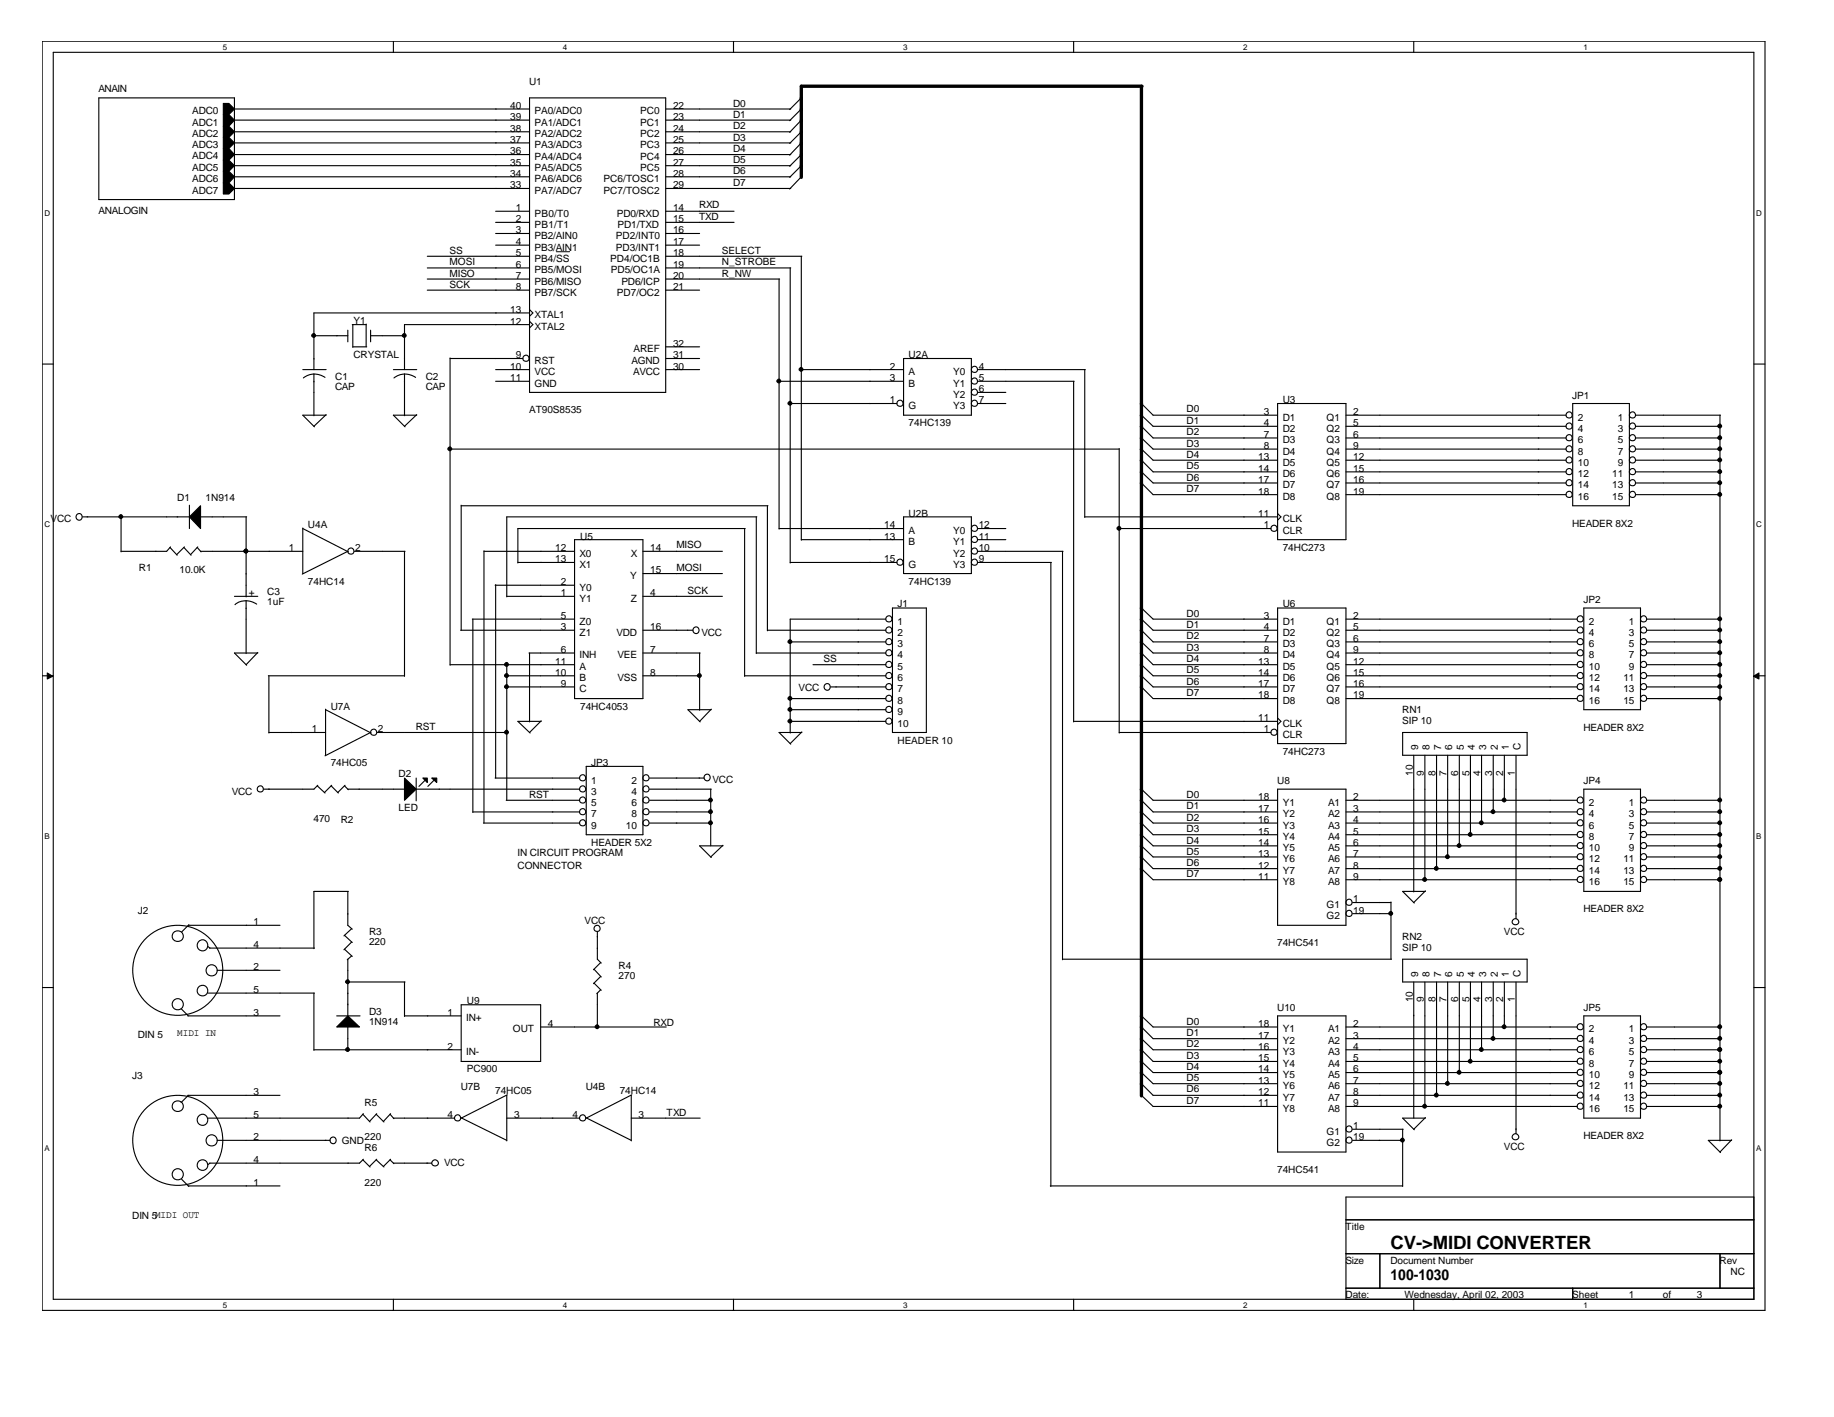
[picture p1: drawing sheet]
<svg xmlns="http://www.w3.org/2000/svg" width="279mm" height="216mm" viewBox="0 0 279 216" stroke-linecap="round" stroke-linejoin="round" font-family="sans-serif">
<g fill="none" stroke="#000" stroke-width=".17">
<path d="M6.4 6.3h262.5v193.4h-262.5zM8.1 8h259.1v190h-259.1zM15.1 14.9h20.6v15.5h-20.6zM35.7 16.6h45M35.7 18.3h45M59.9 6.3v1.7M80.7 14.9h20.7v44.9h-20.7zM101.4 16.6h19.1M101.4 18.3h19.1M111.7 6.3v1.7M122.1 14.9l-1.8 1.8M122.1 16.6l-1.8 1.8"/>
<path d="M122.1 18.3l-1.8 1.9M163.6 6.3v1.7M215.4 6.3v1.7M35.7 20.1h45M35.7 21.8h45M35.7 23.6h45M35.7 25.2h45M35.7 26.9h45M35.7 28.7h45M65.1 39h15.6M75.5 32.2h5.2M75.5 33.9h5.2"/>
<path d="M75.5 35.6h5.2M75.5 37.4h5.2M101.4 20.1h19.1M101.4 21.8h19.1M101.4 23.6h19.1M101.4 25.2h19.1M101.4 26.9h19.1M101.4 28.7h19.1M101.4 32.2h10.4M101.4 33.9h10.4M101.4 35.6h5.2M101.4 37.4h5.2"/>
<path d="M101.4 39h20.8M122.1 20.1l-1.8 1.8M122.1 21.8l-1.8 1.8M122.1 23.6l-1.8 1.7M122.1 25.2l-1.8 1.8M122.1 26.9l-1.8 1.9M122.1 39v43.3M6.4 55.5h1.7M46.1 56.3h3.6M47.8 57h.1a2.99 2.99 0 0 1 1.6 .5M47.8 57l-.7 .1-.9 .5M47.8 51.2h5.2"/>
<path d="M47.8 57v6.3M53 50.3v1.8M53.7 49.5h2.1M53.7 49.5v3.4M53.7 52.8h2.2M55.8 49.4v3.4M56.5 50.3v1.8M56.5 51.2h5.2M59.9 56.3h3.6M61.6 57h.1a2.99 2.99 0 0 1 1.6 .5M61.6 57l-.7 .1-.9 .5M61.6 57v6.3"/>
<path d="M65.1 40.8h15.6M65.1 42.5h15.6M65.1 44.2h15.6M68.6 54.6h11.1M68.6 54.5v46.9M75.5 56.3h5.2M75.5 58.1h5.2M80.7 49.5h-19.1v6.8M80.7 49l.5 .5-.5 .5M80.7 47.2l.5 .5-.5 .5M80.7 47.7h-32.9v8.6M101.4 56.3h5.2"/>
<path d="M101.4 54.6h5.2M101.4 52.8h5.2M101.4 40.8h19.1M101.4 42.5h17.4M101.4 44.2h5.2M118.7 58.1h19M118.7 42.5v38.1M120.4 40.8v45M122.1 56.3h15.6M137.7 54.6h10.3v8.7h-10.3zM149 56.3h16.3M149 58.1h14.6"/>
<path d="M149 59.8h4.2M163.6 58.1v51.9M165.3 56.3v22.5M267.2 55.5h1.7M12.6 78.8h16.3M18.4 78.8v5.3M28.9 77v3.5M30.5 78.8h7.1M37.5 78.8v12.1M49.7 63.3h-3.6l1.8 1.7M49.7 63.2l-1.9 1.8M63.5 63.3h-3.6l1.8 1.7"/>
<path d="M63.5 63.2l-1.9 1.8M68.5 68.4h102M70.3 77v19M70.3 77.1h46.7M115.2 78.8v20.8M115.3 78.8h-38.1v12.1M116.9 77.1v19M120.4 61.5h16.2M137.7 78.8h10.3v8.6h-10.3zM149 61.5h4.2M165.3 78.8h29.3M170.5 68.3v43.4"/>
<path d="M173.8 61.4l1.9 1.9h18.9M173.8 63.2l1.9 1.8h18.9M173.8 64.9l1.9 1.8h18.9M173.8 66.6l1.9 1.8h18.9M173.8 68.3l1.9 1.8h18.9M173.8 70l1.9 1.9h18.9M173.8 71.8l1.9 1.8h18.9M173.8 73.5l1.9 1.9h18.9M194.6 61.5h10.4v20.7h-10.4zM194.6 78.2l.5 .6-.5 .5M205 63.3h33.6M205 65h33.6"/>
<path d="M205 66.7h33.6M205 68.4h33.6M205 70.1h33.6M205 71.9h33.6M205 73.6h33.6M205 75.4h33.6M239.6 61.5h8.6v15.6h-8.6zM249.2 63.3h12.9M249.2 65h12.9M249.2 66.7h12.9M249.2 68.4h12.9M249.2 70.1h12.9"/>
<path d="M249.2 71.9h12.9M249.2 73.6h12.9M249.2 75.4h12.9M262 63.3v110.5M25.9 83.4l1.1 1.2M26 83.3l-.6 .7h-7M28 83.4l1.1 1.2M28.1 83.3l-1.2 1.2M30 83.4l.6 .7M30.1 83.3l-1.1 1.2M30.6 84h15.5M35.7 90.9h3.6"/>
<path d="M37.5 91.5a2.99 2.99 0 0 1 1.6 .5M37.5 91.5l-.4 .1a2.11 2.11 0 0 0-1.3 .5M37.5 91.5v8.1M39.3 99.5h-3.6l1.9 1.9M39.3 99.4l-1.8 1.9M46.1 80.5l7 3.6M46.1 80.4v7M53 84l-7 3.5M54 84h7.7M61.6 84v19.1M70.2 96h17.3M72 94.3h15.5"/>
<path d="M72 94.3v29.5M73.7 84h13.8M73.7 83.9v41.5M75.4 89.2h12.1M75.5 89.1v29.4M77.2 90.9h10.3M78.9 85.7h8.6M80.6 99.5h6.9M80.7 99.5v10.5M87.5 82.2h10.4v24.2h-10.4zM97.9 96h7.7M97.9 99.5h8.8"/>
<path d="M97.9 90.9h12.2M97.9 84h12.2M97.9 87.4h12.2M106.6 99.5v8.7M113.4 80.5v22.6M113.5 80.5h-34.6v5.3M115.2 99.5h19.7M116.9 96h18M118.7 80.5h19M120.4 85.7h16.2M120.4 97.8h14.5M122.1 82.2h15.6"/>
<path d="M134.9 94.3h-14.5v17.4M136 92.6h5.1v19h-5.1zM149 82.2h4.2M149 84h13M149 85.7h11.2M149 80.5h4.2M160.1 85.7v95.1M161.9 84v62.2M170.4 80.5h23.2M173.8 94.2l1.9 1.8h18.9M173.8 97.7l1.9 1.8h18.9M173.8 92.6l1.9 1.7h18.9"/>
<path d="M173.8 99.4l1.9 1.9h18.9M173.8 95.9l1.9 1.9h18.9M194.6 92.6h10.4v20.7h-10.4zM205 96h35.3M205 99.5h35.3M205 94.3h35.3M205 97.8h35.3M241.3 92.6h8.6v15.5h-8.6zM250.9 96h11.2M250.9 99.5h11.2M250.9 94.3h11.2M250.9 97.8h11.2"/>
<path d="M6.4 103h1.7M40.9 103h20.7M41 111.6h8.6M41 103v8.7M48.3 119.7l1.2 1.1M48.4 119.6l-.6 .6h-7.6M49.6 108.1l6.9 3.6M49.6 108v7.1M50.4 119.7l1.1 1.1M50.5 119.6l-1.1 1.1M52.5 119.7l.6 .6M52.6 119.6l-1.1 1.1"/>
<path d="M56.5 111.6l-7 3.6M57.5 111.6h19.8M63.4 118.5v3.5M64.8 118.9l-1 .9M66.1 118.9l-.9 .9M68.6 101.3h18.9M75.4 118.5h12.9M77.1 103h10.4M77.1 104.7h10.4M77.2 101.2v20.7M82.5 109.9h-3.6l1.9 1.8M82.5 109.8l-1.8 1.8"/>
<path d="M89.3 116.8h8.6v10.4h-8.6zM97.9 103h8.8M99 118.5h8.3M108.4 108.1h-3.6l1.9 1.9M108.4 108l-1.8 1.9M113.4 103h21.5M120.4 109.9h14.5M120.4 108.1h14.5M120.4 106.4h14.5M122.2 111.6h-3.5l1.8 1.8M122.2 111.5l-1.8 1.8M123.9 101.3h11"/>
<path d="M126.6 104.7h8.3M163.6 109.9h31M170.5 111.6h23.1M173.8 101.2l1.9 1.8h18.9M173.8 102.9l1.9 1.8h18.9M173.8 104.6l1.9 1.8h18.9M194.6 109.4l.5 .5-.5 .5M205 103h35.3M205 104.7h35.3M205 106.4h35.3M205 101.3h35.3M213.7 111.6h18.9v3.5h-18.9z"/>
<path d="M215.4 115.1v20.8M217.1 115.1v19M218.8 115.1v17.3M220.5 115.1v15.6M222.3 115.1v13.9M224 115.1v12.2M225.7 115.1v10.4M227.5 115.1v8.7M229.2 115.1v6.9M231 115.1v24.9M250.9 103h11.2M250.9 104.7h11.2"/>
<path d="M250.9 106.4h11.2M250.9 101.3h11.2M267.2 103h1.7M53 120.2h8.7M53 135.8v5.2l.7 .6M53.1 135.8h-5.3v8.7M63.4 120.2h24.9M72 123.7h16.3M73.6 125.4h14.7M77.1 121.9h11.2M99 120.2h9.4M99 121.9h9.4"/>
<path d="M99 123.7h9.4M99 125.4h9.3M108.3 120.2v8.7M110.1 128.9h-3.5l1.8 1.8M110.1 128.8l-1.8 1.8M173.8 127.1l1.9 1.8h18.9M173.8 125.3l1.9 1.9h18.9M173.8 120.2l1.9 1.7h18.9M173.8 121.8l1.9 1.9h18.9M173.8 123.6l1.9 1.8h18.9M173.8 128.8l1.9 1.8h18.9M173.8 130.5l1.9 1.8h18.9"/>
<path d="M173.8 132.3l1.9 1.7h18.9M194.6 120.2h10.4v20.8h-10.4zM205 128.9h35.3M205 127.2h35.3M205 121.9h35.3M205 123.7h35.3M205 125.4h35.3M205 130.6h35.3M205 132.3h35.3M205 134h35.3M206.1 137.5h5.8M206.1 139.2h5.9"/>
<path d="M211.9 137.4v8.7M217.2 135.8h-3.5l1.8 1.8M217.2 135.7l-1.8 1.8M241.3 120.2h8.6v15.6h-8.6zM250.9 128.9h11.2M250.9 127.2h11.2M250.9 121.9h11.2M250.9 123.7h11.2M250.9 125.4h11.2M250.9 130.6h11.2M250.9 132.3h11.2M250.9 134h11.2"/>
<path d="M6.4 150.5h1.7M27.6 153.7l1.1 1.1M28.6 154.8h14.1M28.7 141h14M28.8 140.9l-1.1 1.1M31.7 144.2l.3 .3M31.7 151.3h16.2M31.9 144.5h16M33.1 147.8h9.6M47.8 159.9h22.5M47.8 151.3v8.7M51.3 154.8h3.5"/>
<path d="M52.5 142.5l1.2 1.1M52.5 144.6l1.2 1.1M53 146.1v8.7M53 156.4v3.5M53 149.6h8.7M53.6 141.5l-1.2 1.1M53.6 143.5l-1.2 1.2M53.6 145.6l-.7 .6M61.6 154.8h8.7M61.6 149.6v5.3M70.3 153.1h12.1v8.6h-12.1zM82.4 156.5h19.1"/>
<path d="M90.5 147.7l1.1 1.2M90.5 149.8l1.1 1.1M91 142v4.1l.6 .6M91 151.3v5.3M91.5 146.7l-1.1 1.1M91.5 148.8l-1.1 1.1M91.5 150.8l-.6 .6M161.9 146.1h50.1M173.8 154.7l1.9 1.8h18.9M173.8 156.4l1.9 1.9h18.9M173.8 158.2l1.9 1.7h18.9M173.8 159.9l1.9 1.8h18.9"/>
<path d="M194.6 154.8h10.4v20.7h-10.4zM205 156.5h35.3M205 158.3h35.3M205 159.9h35.3M213.7 146.1h18.9v3.5h-18.9zM215.4 149.6v20.8M217.1 149.6v19.1M218.8 149.6v17.4M220.5 149.6v15.6M222.3 149.6v13.9M224 149.6v12.2M225.7 149.6v10.4"/>
<path d="M227.5 149.6v8.7M229.2 149.6v7M231 149.6v23.1M241.3 154.8h8.6v15.6h-8.6zM250.9 156.5h11.2M250.9 158.3h11.2M250.9 159.9h11.2M267.2 150.5h1.7M27.7 179.7l1.1 1.1M28.6 166.9h14.1M28.7 166.9l-1.1 1.1M32 177.2l-.3 .3"/>
<path d="M33.1 173.8h17.2M55.3 169.8l1.1 1.2M55.3 176.7l1.1 1.1M55.4 176.6l-.6 .6h-22.9M55.4 169.7l-.6 .7h-23.1M57.3 169.8l1.2 1.2M57.3 176.7l1.2 1.1M57.4 169.7l-1.1 1.2M57.4 176.6l-1.1 1.1M59.4 169.8l.6 .6M59.4 176.7l.6 .6M59.5 169.7l-1.1 1.2"/>
<path d="M59.5 176.6l-1.1 1.1M59.9 177.2h5.9M59.9 170.4h9.3M70.2 170.3l7 3.5M77.2 170.4h11.1M77.2 166.9v6.9M77.3 166.8l-7 3.6M89.2 170.3l7 3.5M96.2 170.4h10.5M96.2 166.9v6.9M96.3 166.8l-7 3.6M173.8 161.6l1.9 1.8h18.9"/>
<path d="M173.8 163.3l1.9 1.8h18.9M173.8 165l1.9 1.9h18.9M173.8 166.8l1.9 1.8h18.9M205 161.7h35.3M205 163.4h35.3M205 165.1h35.3M205 166.9h35.3M205 168.6h35.3M206.1 173.8h7.6M206.1 172.1h7.7M213.7 172.1v8.7M217.2 170.4h-3.5l1.8 1.7"/>
<path d="M217.2 170.3l-1.8 1.8M250.9 161.7h11.2M250.9 163.4h11.2M250.9 165.1h11.2M250.9 166.9h11.2M250.9 168.6h11.2M263.8 173.8h-3.5l1.8 1.8M263.8 173.7l-1.8 1.8M28.7 180.7h14M59.9 198v1.7M111.7 198v1.7M160 180.7h53.7"/>
<path d="M163.6 198v1.7M205 185.9h62.2M205 191h62.2M205 196.3h62.2M210.2 191v5.3M215.4 198v1.7M239.6 196.3v1.7M262 191v5.3M267.2 182.4h-62.2v15.6"/>
<circle cx="80.1" cy="54.6" r=".47"/>
<circle cx="148.4" cy="59.8" r=".47"/>
<circle cx="148.4" cy="56.3" r=".47"/>
<circle cx="148.4" cy="58.1" r=".47"/>
<circle cx="12" cy="78.8" r=".49"/>
<circle cx="137.1" cy="61.5" r=".47"/>
<circle cx="148.4" cy="61.5" r=".47"/>
<circle cx="239" cy="70.1" r=".47"/>
<circle cx="239" cy="71.9" r=".47"/>
<circle cx="239" cy="63.2" r=".47"/>
<circle cx="239" cy="73.6" r=".47"/>
<circle cx="239" cy="75.3" r=".47"/>
<circle cx="239" cy="64.9" r=".47"/>
<circle cx="239" cy="68.4" r=".47"/>
<circle cx="239" cy="66.7" r=".47"/>
<circle cx="248.7" cy="70.1" r=".47"/>
<circle cx="248.7" cy="71.9" r=".47"/>
<circle cx="248.7" cy="75.3" r=".47"/>
<circle cx="248.7" cy="73.6" r=".47"/>
<circle cx="248.7" cy="63.2" r=".47"/>
<circle cx="248.7" cy="68.4" r=".47"/>
<circle cx="248.7" cy="64.9" r=".47"/>
<circle cx="248.7" cy="66.7" r=".47"/>
<circle cx="53.5" cy="84" r=".47"/>
<circle cx="106" cy="96" r=".49"/>
<circle cx="135.4" cy="99.5" r=".47"/>
<circle cx="135.4" cy="96" r=".47"/>
<circle cx="135.4" cy="97.8" r=".47"/>
<circle cx="135.4" cy="94.3" r=".47"/>
<circle cx="137.1" cy="85.7" r=".47"/>
<circle cx="148.4" cy="82.2" r=".47"/>
<circle cx="148.4" cy="85.7" r=".47"/>
<circle cx="148.4" cy="84" r=".47"/>
<circle cx="148.4" cy="80.5" r=".47"/>
<circle cx="194.1" cy="80.5" r=".47"/>
<circle cx="240.7" cy="97.8" r=".47"/>
<circle cx="240.7" cy="96" r=".47"/>
<circle cx="240.7" cy="99.5" r=".47"/>
<circle cx="240.7" cy="94.3" r=".47"/>
<circle cx="250.4" cy="97.8" r=".47"/>
<circle cx="250.4" cy="96" r=".47"/>
<circle cx="250.4" cy="99.5" r=".47"/>
<circle cx="250.4" cy="94.3" r=".47"/>
<circle cx="56.9" cy="111.6" r=".47"/>
<circle cx="88.8" cy="118.5" r=".47"/>
<circle cx="98.4" cy="118.5" r=".47"/>
<circle cx="107.7" cy="118.5" r=".49"/>
<circle cx="126" cy="104.7" r=".49"/>
<circle cx="135.4" cy="108.1" r=".47"/>
<circle cx="135.4" cy="101.2" r=".47"/>
<circle cx="135.4" cy="102.9" r=".47"/>
<circle cx="135.4" cy="109.9" r=".47"/>
<circle cx="135.4" cy="106.4" r=".47"/>
<circle cx="135.4" cy="104.6" r=".47"/>
<circle cx="194.1" cy="111.6" r=".47"/>
<circle cx="240.7" cy="101.2" r=".47"/>
<circle cx="240.7" cy="102.9" r=".47"/>
<circle cx="240.7" cy="104.6" r=".47"/>
<circle cx="240.7" cy="106.4" r=".47"/>
<circle cx="250.4" cy="101.2" r=".47"/>
<circle cx="250.4" cy="102.9" r=".47"/>
<circle cx="250.4" cy="104.6" r=".47"/>
<circle cx="250.4" cy="106.4" r=".47"/>
<circle cx="39.7" cy="120.2" r=".47"/>
<circle cx="88.8" cy="121.9" r=".47"/>
<circle cx="88.8" cy="125.4" r=".47"/>
<circle cx="88.8" cy="123.7" r=".47"/>
<circle cx="88.8" cy="120.2" r=".47"/>
<circle cx="98.4" cy="125.4" r=".47"/>
<circle cx="98.4" cy="121.9" r=".47"/>
<circle cx="98.4" cy="120.2" r=".47"/>
<circle cx="98.4" cy="123.7" r=".47"/>
<circle cx="205.5" cy="137.5" r=".47"/>
<circle cx="205.5" cy="139.2" r=".47"/>
<circle cx="240.7" cy="125.4" r=".47"/>
<circle cx="240.7" cy="121.9" r=".47"/>
<circle cx="240.7" cy="132.3" r=".47"/>
<circle cx="240.7" cy="127.2" r=".47"/>
<circle cx="240.7" cy="134" r=".47"/>
<circle cx="240.7" cy="128.8" r=".47"/>
<circle cx="240.7" cy="130.5" r=".47"/>
<circle cx="240.7" cy="123.7" r=".47"/>
<circle cx="250.4" cy="121.9" r=".47"/>
<circle cx="250.4" cy="125.4" r=".47"/>
<circle cx="250.4" cy="132.3" r=".47"/>
<circle cx="250.4" cy="128.8" r=".47"/>
<circle cx="250.4" cy="127.2" r=".47"/>
<circle cx="250.4" cy="134" r=".47"/>
<circle cx="250.4" cy="130.5" r=".47"/>
<circle cx="250.4" cy="123.7" r=".47"/>
<circle cx="27.1" cy="153" r=".85"/>
<circle cx="27.1" cy="147.8" r="6.9"/>
<circle cx="27.1" cy="142.7" r=".84"/>
<circle cx="30.8" cy="144" r=".82"/>
<circle cx="30.8" cy="150.9" r=".81"/>
<circle cx="32.2" cy="147.9" r=".85"/>
<circle cx="91" cy="141.5" r=".47"/>
<circle cx="230.9" cy="140.4" r=".48"/>
<circle cx="240.7" cy="156.4" r=".47"/>
<circle cx="240.7" cy="158.2" r=".47"/>
<circle cx="240.7" cy="159.9" r=".47"/>
<circle cx="250.4" cy="156.4" r=".47"/>
<circle cx="250.4" cy="158.2" r=".47"/>
<circle cx="250.4" cy="159.9" r=".47"/>
<circle cx="27.1" cy="178.9" r=".85"/>
<circle cx="27.1" cy="173.8" r="6.9"/>
<circle cx="27.1" cy="168.6" r=".84"/>
<circle cx="30.8" cy="170.6" r=".82"/>
<circle cx="30.8" cy="177.5" r=".81"/>
<circle cx="32.2" cy="173.8" r=".85"/>
<circle cx="50.7" cy="173.8" r=".49"/>
<circle cx="66.3" cy="177.2" r=".48"/>
<circle cx="69.7" cy="170.3" r=".47"/>
<circle cx="88.8" cy="170.3" r=".47"/>
<circle cx="205.5" cy="172" r=".47"/>
<circle cx="205.5" cy="173.7" r=".47"/>
<circle cx="230.9" cy="173.2" r=".48"/>
<circle cx="240.7" cy="166.9" r=".47"/>
<circle cx="240.7" cy="168.6" r=".47"/>
<circle cx="240.7" cy="161.7" r=".47"/>
<circle cx="240.7" cy="163.4" r=".47"/>
<circle cx="240.7" cy="165.1" r=".47"/>
<circle cx="250.4" cy="165.1" r=".47"/>
<circle cx="250.4" cy="166.9" r=".47"/>
<circle cx="250.4" cy="161.7" r=".47"/>
<circle cx="250.4" cy="163.4" r=".47"/>
<circle cx="250.4" cy="168.6" r=".47"/>
</g>
<g fill="#000" stroke="#000" stroke-width=".15">
<path d="M7.2 102.5l.8 .5-.8 .5z" fill-rule="evenodd"/>
<path d="M267.1 103l.9-.5v1z" fill-rule="evenodd"/>
</g>
<g fill="#000" stroke="#000" stroke-width=".17">
<path d="M34 15.8h.9l.8 .8-.8 .9h-.9z" fill-rule="evenodd"/>
<path d="M34 17.5h.9l.8 .8-.8 .9h-.9z" fill-rule="evenodd"/>
<path d="M34 19.2h.9l.8 .9-.8 .8h-.9z" fill-rule="evenodd"/>
<path d="M34 20.9h.9l.8 .9-.8 .8h-.9z" fill-rule="evenodd"/>
<path d="M34 22.6h.9l.8 1-.8 .8h-.9z" fill-rule="evenodd"/>
<path d="M34 24.4h.9l.8 .8-.8 .9h-.9z" fill-rule="evenodd"/>
<path d="M34 26.1h.9l.8 .8-.8 1h-.9z" fill-rule="evenodd"/>
<path d="M34 27.9h.9l.8 .8-.8 .9h-.9z" fill-rule="evenodd"/>
<path d="M28.9 78.8l1.7-1.7v3.4z" fill-rule="evenodd"/>
<path d="M61.6 118.5l1.8 1.7-1.8 1.7z" fill-rule="evenodd"/>
<path d="M64.4 118.5h.7v.7z" fill-rule="evenodd"/>
<path d="M65.8 118.5h.7v.7z" fill-rule="evenodd"/>
<path d="M51.3 156.5l1.7-1.7 1.8 1.7z" fill-rule="evenodd"/>
<circle cx="47.8" cy="51.1" r=".29"/>
<circle cx="61.6" cy="51.1" r=".29"/>
<circle cx="118.7" cy="58" r=".29"/>
<circle cx="122" cy="56.3" r=".29"/>
<circle cx="18.4" cy="78.7" r=".29"/>
<circle cx="68.5" cy="68.4" r=".29"/>
<circle cx="120.3" cy="61.4" r=".29"/>
<circle cx="262" cy="64.9" r=".29"/>
<circle cx="262" cy="73.5" r=".29"/>
<circle cx="262" cy="66.7" r=".29"/>
<circle cx="262" cy="70.1" r=".29"/>
<circle cx="262" cy="68.4" r=".29"/>
<circle cx="262" cy="71.8" r=".29"/>
<circle cx="262" cy="75.3" r=".29"/>
<circle cx="37.5" cy="84" r=".29"/>
<circle cx="120.3" cy="97.8" r=".29"/>
<circle cx="170.5" cy="80.5" r=".29"/>
<circle cx="262" cy="96" r=".29"/>
<circle cx="262" cy="99.5" r=".29"/>
<circle cx="262" cy="97.8" r=".29"/>
<circle cx="262" cy="94.3" r=".29"/>
<circle cx="77.2" cy="102.9" r=".29"/>
<circle cx="77.2" cy="104.6" r=".29"/>
<circle cx="77.2" cy="111.6" r=".29"/>
<circle cx="77.2" cy="101.2" r=".29"/>
<circle cx="106.5" cy="102.9" r=".29"/>
<circle cx="120.3" cy="109.9" r=".29"/>
<circle cx="120.3" cy="106.4" r=".29"/>
<circle cx="120.3" cy="108.1" r=".29"/>
<circle cx="262" cy="106.4" r=".29"/>
<circle cx="262" cy="102.9" r=".29"/>
<circle cx="262" cy="101.2" r=".29"/>
<circle cx="262" cy="104.6" r=".29"/>
<circle cx="108.2" cy="125.4" r=".29"/>
<circle cx="108.2" cy="123.7" r=".29"/>
<circle cx="108.2" cy="121.9" r=".29"/>
<circle cx="211.9" cy="139.2" r=".29"/>
<circle cx="217" cy="134" r=".29"/>
<circle cx="218.8" cy="132.3" r=".29"/>
<circle cx="220.5" cy="130.5" r=".29"/>
<circle cx="222.3" cy="128.8" r=".29"/>
<circle cx="224" cy="127.1" r=".29"/>
<circle cx="225.7" cy="125.4" r=".29"/>
<circle cx="227.4" cy="123.7" r=".29"/>
<circle cx="229.1" cy="121.9" r=".29"/>
<circle cx="262" cy="127.1" r=".29"/>
<circle cx="262" cy="132.3" r=".29"/>
<circle cx="262" cy="125.4" r=".29"/>
<circle cx="262" cy="134" r=".29"/>
<circle cx="262" cy="128.8" r=".29"/>
<circle cx="262" cy="130.5" r=".29"/>
<circle cx="262" cy="123.7" r=".29"/>
<circle cx="262" cy="121.9" r=".29"/>
<circle cx="53" cy="159.9" r=".29"/>
<circle cx="53" cy="149.6" r=".29"/>
<circle cx="91" cy="156.4" r=".29"/>
<circle cx="225.7" cy="159.9" r=".29"/>
<circle cx="227.4" cy="158.2" r=".29"/>
<circle cx="229.1" cy="156.4" r=".29"/>
<circle cx="262" cy="159.9" r=".29"/>
<circle cx="262" cy="158.2" r=".29"/>
<circle cx="262" cy="156.4" r=".29"/>
<circle cx="213.6" cy="173.7" r=".29"/>
<circle cx="217" cy="168.5" r=".29"/>
<circle cx="218.8" cy="166.8" r=".29"/>
<circle cx="220.5" cy="165.1" r=".29"/>
<circle cx="222.3" cy="163.4" r=".29"/>
<circle cx="224" cy="161.7" r=".29"/>
<circle cx="262" cy="161.7" r=".29"/>
<circle cx="262" cy="168.5" r=".29"/>
<circle cx="262" cy="163.4" r=".29"/>
<circle cx="262" cy="165.1" r=".29"/>
<circle cx="262" cy="166.8" r=".29"/>
</g>
<path d="M84.8 38.4h2" fill="none" stroke="#000" stroke-width=".15"/>
<path d="M173.9 13.1v153.9M174 13.1h-51.9v13.9" fill="none" stroke="#000" stroke-width=".51"/>
<text font-size="2.8" x="211.8" y="190.3">CV-&gt;MIDI CONVERTER</text>
<text font-size="2.3" x="211.8" y="195">100-1030</text>
<g font-size="1.5">
<text x="15" y="14">ANAIN</text>
<text x="29.3" y="17.4">ADC0</text>
<text x="77.7" y="16.6">40</text>
<text x="80.6" y="13">U1</text>
<text x="81.4" y="17.4">PA0/ADC0</text>
<text x="97.5" y="17.4">PC0</text>
<text x="102.5" y="16.6">22</text>
<text x="111.7" y="16.3">D0</text>
<text x="111.7" y="17.9">D1</text>
<text x="29.3" y="19.1">ADC1</text>
<text x="29.3" y="20.9">ADC2</text>
<text x="29.3" y="22.6">ADC3</text>
<text x="77.7" y="18.3">39</text>
<text x="77.7" y="20.1">38</text>
<text x="77.7" y="21.8">37</text>
<text x="77.7" y="23.5">36</text>
<text x="81.4" y="19.1">PA1/ADC1</text>
<text x="81.4" y="20.9">PA2/ADC2</text>
<text x="81.4" y="22.6">PA3/ADC3</text>
<text x="97.5" y="19.1">PC1</text>
<text x="97.5" y="20.9">PC2</text>
<text x="97.5" y="22.6">PC3</text>
<text x="102.5" y="18.3">23</text>
<text x="102.5" y="20.1">24</text>
<text x="102.5" y="21.8">25</text>
<text x="102.5" y="23.5">26</text>
<text x="111.7" y="21.4">D3</text>
<text x="111.7" y="19.6">D2</text>
<text x="111.7" y="23.1">D4</text>
<text x="29.3" y="24.3">ADC4</text>
<text x="29.3" y="26.1">ADC5</text>
<text x="29.3" y="27.8">ADC6</text>
<text x="29.3" y="29.5">ADC7</text>
<text x="77.7" y="25.2">35</text>
<text x="77.7" y="26.9">34</text>
<text x="77.7" y="28.7">33</text>
<text x="81.4" y="24.4">PA4/ADC4</text>
<text x="81.4" y="26.1">PA5/ADC5</text>
<text x="81.4" y="27.8">PA6/ADC6</text>
<text x="81.4" y="29.5">PA7/ADC7</text>
<text x="91.9" y="27.8">PC6/TOSC1</text>
<text x="91.9" y="29.5">PC7/TOSC2</text>
<text x="97.5" y="24.4">PC4</text>
<text x="97.5" y="26.1">PC5</text>
<text x="102.5" y="25.2">27</text>
<text x="102.5" y="26.9">28</text>
<text x="102.5" y="28.7">29</text>
<text x="111.7" y="28.3">D7</text>
<text x="111.7" y="26.6">D6</text>
<text x="111.7" y="24.9">D5</text>
<text x="15" y="32.6">ANALOGIN</text>
<text x="78.6" y="32.2">1</text>
<text x="78.6" y="33.9">2</text>
<text x="78.6" y="35.6">3</text>
<text x="81.4" y="33">PB0/T0</text>
<text x="81.4" y="34.7">PB1/T1</text>
<text x="94" y="33">PD0/RXD</text>
<text x="94.1" y="34.7">PD1/TXD</text>
<text x="102.5" y="32.2">14</text>
<text x="102.5" y="33.9">15</text>
<text x="102.5" y="35.6">16</text>
<text x="106.5" y="31.8">RXD</text>
<text x="106.5" y="33.5">TXD</text>
<text x="68.5" y="38.7">SS</text>
<text x="68.5" y="40.4">MOSI</text>
<text x="78.6" y="37.3">4</text>
<text x="78.6" y="39">5</text>
<text x="78.6" y="40.8">6</text>
<text x="81.4" y="36.4">PB2/AIN0</text>
<text x="81.4" y="38.2">PB3/AIN1</text>
<text x="81.4" y="39.9">PB4/SS</text>
<text x="81.4" y="41.7">PB5/MOSI</text>
<text x="93" y="39.9">PD4/OC1B</text>
<text x="93" y="41.7">PD5/OC1A</text>
<text x="93.8" y="36.4">PD2/INT0</text>
<text x="93.8" y="38.2">PD3/INT1</text>
<text x="102.5" y="37.3">17</text>
<text x="102.5" y="39">18</text>
<text x="102.5" y="40.8">19</text>
<text x="110" y="38.7">SELECT</text>
<text x="110" y="40.4">N_STROBE</text>
<text x="68.5" y="42.2">MISO</text>
<text x="68.5" y="43.9">SCK</text>
<text x="77.7" y="47.7">13</text>
<text x="78.6" y="42.5">7</text>
<text x="78.6" y="44.2">8</text>
<text x="81.4" y="43.3">PB6/MISO</text>
<text x="81.4" y="45">PB7/SCK</text>
<text x="94" y="45">PD7/OC2</text>
<text x="94.7" y="43.3">PD6/ICP</text>
<text x="102.5" y="42.5">20</text>
<text x="102.5" y="44.2">21</text>
<text x="110" y="42.2">R_NW</text>
<text x="53.8" y="49.4">Y1</text>
<text x="77.7" y="49.4">12</text>
<text x="81.4" y="50.3">XTAL2</text>
<text x="81.4" y="48.5">XTAL1</text>
<text x="96.5" y="53.7">AREF</text>
<text x="102.5" y="52.8">32</text>
<text x="51.1" y="57.8">C1</text>
<text x="51.1" y="59.4">CAP</text>
<text x="53.8" y="54.5">CRYSTAL</text>
<text x="64.9" y="57.8">C2</text>
<text x="64.9" y="59.4">CAP</text>
<text x="77.7" y="58.1">11</text>
<text x="77.7" y="56.3">10</text>
<text x="78.6" y="54.6">9</text>
<text x="81.4" y="55.5">RST</text>
<text x="81.4" y="58.9">GND</text>
<text x="81.4" y="57.2">VCC</text>
<text x="96.2" y="55.5">AGND</text>
<text x="96.4" y="57.2">AVCC</text>
<text x="102.5" y="54.6">31</text>
<text x="102.5" y="56.3">30</text>
<text x="135.6" y="56.3">2</text>
<text x="135.6" y="58.1">3</text>
<text x="138.4" y="57.2">A</text>
<text x="138.4" y="58.9">B</text>
<text x="138.4" y="54.5">U2A</text>
<text x="145.2" y="57.2">Y0</text>
<text x="145.2" y="58.9">Y1</text>
<text x="149.1" y="56.3">4</text>
<text x="149.1" y="58.1">5</text>
<text x="149.1" y="59.8">6</text>
<text x="80.6" y="63">AT90S8535</text>
<text x="135.6" y="61.5">1</text>
<text x="138.4" y="62.3">G</text>
<text x="138.4" y="64.9">74HC139</text>
<text x="145.2" y="60.6">Y2</text>
<text x="145.2" y="62.3">Y3</text>
<text x="149.1" y="61.5">7</text>
<text x="180.8" y="64.6">D1</text>
<text x="180.8" y="62.8">D0</text>
<text x="192.5" y="63.2">3</text>
<text x="192.5" y="64.9">4</text>
<text x="195.4" y="64.1">D1</text>
<text x="195.4" y="65.8">D2</text>
<text x="195.4" y="61.5">U3</text>
<text x="202.1" y="64.1">Q1</text>
<text x="202.1" y="65.8">Q2</text>
<text x="206.2" y="63.2">2</text>
<text x="206.2" y="64.9">5</text>
<text x="239.5" y="60.8">JP1</text>
<text x="240.4" y="64.1">2</text>
<text x="240.4" y="65.8">4</text>
<text x="246.5" y="64.1">1</text>
<text x="246.5" y="65.8">3</text>
<text x="180.8" y="66.3">D2</text>
<text x="180.8" y="71.5">D5</text>
<text x="180.8" y="68.1">D3</text>
<text x="180.8" y="69.8">D4</text>
<text x="191.7" y="70.1">13</text>
<text x="191.7" y="71.9">14</text>
<text x="192.5" y="66.7">7</text>
<text x="192.5" y="68.4">8</text>
<text x="195.4" y="67.6">D3</text>
<text x="195.4" y="69.3">D4</text>
<text x="195.4" y="71">D5</text>
<text x="202.1" y="67.6">Q3</text>
<text x="202.1" y="69.3">Q4</text>
<text x="202.1" y="71">Q5</text>
<text x="206.2" y="66.7">6</text>
<text x="206.2" y="68.4">9</text>
<text x="206.2" y="70.1">12</text>
<text x="206.2" y="71.9">15</text>
<text x="240.4" y="67.6">6</text>
<text x="240.4" y="69.3">8</text>
<text x="240.4" y="71">10</text>
<text x="246.5" y="67.6">5</text>
<text x="246.5" y="69.3">7</text>
<text x="246.5" y="71">9</text>
<text x="27" y="76.3">D1</text>
<text x="31.3" y="76.3">1N914</text>
<text x="180.8" y="73.2">D6</text>
<text x="180.8" y="74.9">D7</text>
<text x="191.7" y="73.6">17</text>
<text x="191.7" y="75.4">18</text>
<text x="195.4" y="72.7">D6</text>
<text x="195.4" y="74.4">D7</text>
<text x="195.4" y="76.2">D8</text>
<text x="202.1" y="72.7">Q6</text>
<text x="202.1" y="74.4">Q7</text>
<text x="202.1" y="76.2">Q8</text>
<text x="206.2" y="73.6">16</text>
<text x="206.2" y="75.4">19</text>
<text x="240.4" y="72.7">12</text>
<text x="240.4" y="74.4">14</text>
<text x="240.4" y="76.2">16</text>
<text x="245.6" y="72.7">11</text>
<text x="245.6" y="74.4">13</text>
<text x="245.6" y="76.2">15</text>
<text x="7.7" y="79.6">VCC</text>
<text x="44" y="84">1</text>
<text x="46.9" y="80.4">U4A</text>
<text x="54.1" y="84">2</text>
<text x="84.6" y="84">12</text>
<text x="88.4" y="82.2">U5</text>
<text x="99.1" y="84">14</text>
<text x="103" y="83.6">MISO</text>
<text x="134.7" y="80.5">14</text>
<text x="134.7" y="82.2">13</text>
<text x="138.4" y="81.4">A</text>
<text x="138.4" y="83.1">B</text>
<text x="138.4" y="78.7">U2B</text>
<text x="145.2" y="81.4">Y0</text>
<text x="145.2" y="83.1">Y1</text>
<text x="149.1" y="80.5">12</text>
<text x="149.1" y="82.2">11</text>
<text x="149.1" y="84">10</text>
<text x="191.7" y="78.7">11</text>
<text x="192.5" y="80.5">1</text>
<text x="195.4" y="79.6">CLK</text>
<text x="195.4" y="81.4">CLR</text>
<text x="195.4" y="83.9">74HC273</text>
<text x="239.5" y="80.3">HEADER 8X2</text>
<text x="21.2" y="87">R1</text>
<text x="27.3" y="87.4">10.0K</text>
<text x="46.9" y="89.1">74HC14</text>
<text x="84.6" y="85.7">13</text>
<text x="85.4" y="89.2">2</text>
<text x="88.3" y="84.8">X0</text>
<text x="88.3" y="86.5">X1</text>
<text x="96" y="88.2">Y</text>
<text x="96.1" y="84.8">X</text>
<text x="99.1" y="87.4">15</text>
<text x="103" y="87">MOSI</text>
<text x="134.7" y="85.7">15</text>
<text x="138.4" y="86.5">G</text>
<text x="138.4" y="89.1">74HC139</text>
<text x="145.2" y="84.8">Y2</text>
<text x="145.2" y="86.5">Y3</text>
<text x="149.1" y="85.7">9</text>
<text x="37.9" y="90.8">+</text>
<text x="40.7" y="90.7">C3</text>
<text x="40.7" y="92.2">1uF</text>
<text x="85.4" y="90.8">1</text>
<text x="85.4" y="94.3">5</text>
<text x="88.3" y="90">Y0</text>
<text x="88.3" y="91.7">Y1</text>
<text x="88.3" y="95.2">Z0</text>
<text x="96.1" y="91.7">Z</text>
<text x="99.1" y="90.8">4</text>
<text x="104.7" y="90.5">SCK</text>
<text x="136.7" y="92.5">J1</text>
<text x="136.7" y="95.2">1</text>
<text x="180.8" y="95.7">D1</text>
<text x="180.8" y="94">D0</text>
<text x="192.5" y="94.3">3</text>
<text x="195.4" y="95.2">D1</text>
<text x="195.4" y="92.5">U6</text>
<text x="202.1" y="95.2">Q1</text>
<text x="206.2" y="94.3">2</text>
<text x="241.2" y="91.9">JP2</text>
<text x="242.1" y="95.2">2</text>
<text x="248.2" y="95.2">1</text>
<text x="84.6" y="101.3">11</text>
<text x="85.4" y="96">3</text>
<text x="85.4" y="99.5">6</text>
<text x="88.3" y="96.9">Z1</text>
<text x="88.3" y="100.3">INH</text>
<text x="93.9" y="96.9">VDD</text>
<text x="94.1" y="100.3">VEE</text>
<text x="99.1" y="96">16</text>
<text x="99.1" y="99.5">7</text>
<text x="106.8" y="96.9">VCC</text>
<text x="125.5" y="100.8">SS</text>
<text x="136.7" y="96.9">2</text>
<text x="136.7" y="98.6">3</text>
<text x="136.7" y="100.3">4</text>
<text x="180.8" y="97.4">D2</text>
<text x="180.8" y="99.1">D3</text>
<text x="180.8" y="100.8">D4</text>
<text x="191.7" y="101.3">13</text>
<text x="192.5" y="96">4</text>
<text x="192.5" y="97.8">7</text>
<text x="192.5" y="99.5">8</text>
<text x="195.4" y="96.9">D2</text>
<text x="195.4" y="98.6">D3</text>
<text x="195.4" y="100.3">D4</text>
<text x="202.1" y="96.9">Q2</text>
<text x="202.1" y="98.6">Q3</text>
<text x="202.1" y="100.3">Q4</text>
<text x="206.2" y="96">5</text>
<text x="206.2" y="97.8">6</text>
<text x="206.2" y="99.5">9</text>
<text x="206.2" y="101.3">12</text>
<text x="242.1" y="96.9">4</text>
<text x="242.1" y="98.6">6</text>
<text x="242.1" y="100.3">8</text>
<text x="248.2" y="96.9">3</text>
<text x="248.2" y="98.6">5</text>
<text x="248.2" y="100.3">7</text>
<text x="84.6" y="103">10</text>
<text x="85.4" y="104.6">9</text>
<text x="88.3" y="102.1">A</text>
<text x="88.3" y="103.8">B</text>
<text x="88.3" y="105.5">C</text>
<text x="94.1" y="103.8">VSS</text>
<text x="99.1" y="103">8</text>
<text x="121.7" y="105.3">VCC</text>
<text x="136.7" y="102.1">5</text>
<text x="136.7" y="103.8">6</text>
<text x="136.7" y="105.5">7</text>
<text x="136.7" y="107.3">8</text>
<text x="180.8" y="102.6">D5</text>
<text x="180.8" y="104.3">D6</text>
<text x="180.8" y="106">D7</text>
<text x="191.7" y="103">14</text>
<text x="191.7" y="104.6">17</text>
<text x="191.7" y="106.4">18</text>
<text x="195.4" y="102.1">D5</text>
<text x="195.4" y="103.8">D6</text>
<text x="195.4" y="105.5">D7</text>
<text x="195.4" y="107.3">D8</text>
<text x="202.1" y="102.1">Q5</text>
<text x="202.1" y="103.8">Q6</text>
<text x="202.1" y="105.5">Q7</text>
<text x="202.1" y="107.3">Q8</text>
<text x="206.2" y="103">15</text>
<text x="206.2" y="104.6">16</text>
<text x="206.2" y="106.4">19</text>
<text x="242.1" y="102.1">10</text>
<text x="242.1" y="103.8">12</text>
<text x="242.1" y="105.5">14</text>
<text x="242.1" y="107.3">16</text>
<text x="247.3" y="103.8">11</text>
<text x="247.3" y="105.5">13</text>
<text x="247.3" y="107.3">15</text>
<text x="248.2" y="102.1">9</text>
<text x="47.5" y="111.6">1</text>
<text x="50.4" y="108.1">U7A</text>
<text x="57.6" y="111.6">2</text>
<text x="63.3" y="111.3">RST</text>
<text x="88.4" y="108.1">74HC4053</text>
<text x="136.7" y="113.3">HEADER 10</text>
<text x="136.7" y="109">9</text>
<text x="136.7" y="110.7">10</text>
<text x="191.7" y="109.9">11</text>
<text x="192.5" y="111.6">1</text>
<text x="195.4" y="110.7">CLK</text>
<text x="195.4" y="112.4">CLR</text>
<text x="213.6" y="108.6">RN1</text>
<text x="213.6" y="110.3">SIP 10</text>
<text x="241.2" y="111.4">HEADER 8X2</text>
<text x="50.4" y="116.8">74HC05</text>
<text x="60.7" y="118.4">D2</text>
<text x="90.1" y="116.8">JP3</text>
<text x="90.1" y="119.4">1</text>
<text x="96.2" y="119.4">2</text>
<text x="108.5" y="119.3">VCC</text>
<text x="194.6" y="119.5">U8</text>
<text x="195.4" y="115">74HC273</text>
<text x="215.2" y="118.2" transform="rotate(-90 215.2 118.2)">10</text>
<text x="216.1" y="114.3" transform="rotate(-90 216.1 114.3)">9</text>
<text x="216.9" y="118.2" transform="rotate(-90 216.9 118.2)">9</text>
<text x="217.8" y="114.3" transform="rotate(-90 217.8 114.3)">8</text>
<text x="218.7" y="118.2" transform="rotate(-90 218.7 118.2)">8</text>
<text x="219.5" y="114.3" transform="rotate(-90 219.5 114.3)">7</text>
<text x="220.4" y="118.2" transform="rotate(-90 220.4 118.2)">7</text>
<text x="221.2" y="114.3" transform="rotate(-90 221.2 114.3)">6</text>
<text x="222.2" y="118.2" transform="rotate(-90 222.2 118.2)">6</text>
<text x="223" y="114.3" transform="rotate(-90 223 114.3)">5</text>
<text x="223.9" y="118.2" transform="rotate(-90 223.9 118.2)">5</text>
<text x="224.7" y="114.3" transform="rotate(-90 224.7 114.3)">4</text>
<text x="225.6" y="118.2" transform="rotate(-90 225.6 118.2)">4</text>
<text x="226.4" y="114.3" transform="rotate(-90 226.4 114.3)">3</text>
<text x="227.3" y="118.2" transform="rotate(-90 227.3 118.2)">3</text>
<text x="228.2" y="114.3" transform="rotate(-90 228.2 114.3)">2</text>
<text x="229" y="118.2" transform="rotate(-90 229 118.2)">2</text>
<text x="229.9" y="114.3" transform="rotate(-90 229.9 114.3)">1</text>
<text x="230.8" y="118.2" transform="rotate(-90 230.8 118.2)">1</text>
<text x="231.6" y="114.3" transform="rotate(-90 231.6 114.3)">C</text>
<text x="241.2" y="119.5">JP4</text>
<text x="35.3" y="121.1">VCC</text>
<text x="47.8" y="125.2">470</text>
<text x="51.9" y="125.4">R2</text>
<text x="60.7" y="123.6">LED</text>
<text x="80.6" y="121.6">RST</text>
<text x="90.1" y="121.1">3</text>
<text x="90.1" y="122.8">5</text>
<text x="90.1" y="124.5">7</text>
<text x="96.2" y="121.1">4</text>
<text x="96.2" y="122.8">6</text>
<text x="96.2" y="124.5">8</text>
<text x="180.8" y="125.1">D2</text>
<text x="180.8" y="123.3">D1</text>
<text x="180.8" y="121.6">D0</text>
<text x="191.7" y="121.9">18</text>
<text x="191.7" y="123.7">17</text>
<text x="191.7" y="125.4">16</text>
<text x="195.4" y="122.8">Y1</text>
<text x="195.4" y="124.5">Y2</text>
<text x="202.4" y="122.8">A1</text>
<text x="202.4" y="124.5">A2</text>
<text x="206.2" y="121.9">2</text>
<text x="206.2" y="123.7">3</text>
<text x="206.2" y="125.4">4</text>
<text x="242.1" y="122.8">2</text>
<text x="242.1" y="124.5">4</text>
<text x="248.2" y="122.8">1</text>
<text x="248.2" y="124.5">3</text>
<text x="78.8" y="130.4">IN CIRCUIT PROGRAM</text>
<text x="90.1" y="128.9">HEADER 5X2</text>
<text x="90.1" y="126.2">9</text>
<text x="95.3" y="126.2">10</text>
<text x="180.8" y="130.2">D5</text>
<text x="180.8" y="131.9">D6</text>
<text x="180.8" y="126.7">D3</text>
<text x="180.8" y="128.5">D4</text>
<text x="191.7" y="127.2">15</text>
<text x="191.7" y="128.9">14</text>
<text x="191.7" y="130.6">13</text>
<text x="195.4" y="126.2">Y3</text>
<text x="195.4" y="128">Y4</text>
<text x="195.4" y="129.7">Y5</text>
<text x="195.4" y="131.4">Y6</text>
<text x="202.4" y="126.2">A3</text>
<text x="202.4" y="128">A4</text>
<text x="202.4" y="129.7">A5</text>
<text x="202.4" y="131.4">A6</text>
<text x="206.2" y="127.2">5</text>
<text x="206.2" y="128.9">6</text>
<text x="206.2" y="130.6">7</text>
<text x="242.1" y="126.2">6</text>
<text x="242.1" y="128">8</text>
<text x="242.1" y="129.7">10</text>
<text x="242.1" y="131.4">12</text>
<text x="247.3" y="131.4">11</text>
<text x="248.2" y="126.2">5</text>
<text x="248.2" y="128">7</text>
<text x="248.2" y="129.7">9</text>
<text x="78.8" y="132.4">CONNECTOR</text>
<text x="180.8" y="133.7">D7</text>
<text x="191.7" y="132.3">12</text>
<text x="191.7" y="134">11</text>
<text x="195.4" y="133.2">Y7</text>
<text x="195.4" y="134.9">Y8</text>
<text x="202.4" y="133.2">A7</text>
<text x="202.4" y="134.9">A8</text>
<text x="206.2" y="132.3">8</text>
<text x="206.2" y="134">9</text>
<text x="206.2" y="137.5">1</text>
<text x="242.1" y="133.2">14</text>
<text x="242.1" y="134.9">16</text>
<text x="247.3" y="133.2">13</text>
<text x="247.3" y="134.9">15</text>
<text x="21" y="139.2">J2</text>
<text x="38.6" y="141">1</text>
<text x="56.2" y="142.5">R3</text>
<text x="89.1" y="140.7">VCC</text>
<text x="202.1" y="138.3">G1</text>
<text x="202.1" y="140">G2</text>
<text x="206.2" y="139.2">19</text>
<text x="213.6" y="143.2">RN2</text>
<text x="229.1" y="142.5">VCC</text>
<text x="241.2" y="139">HEADER 8X2</text>
<text x="38.6" y="144.4">4</text>
<text x="38.6" y="147.8">2</text>
<text x="56.2" y="144">220</text>
<text x="94.2" y="147.7">R4</text>
<text x="94.2" y="149.2">270</text>
<text x="194.6" y="144.2">74HC541</text>
<text x="213.6" y="144.9">SIP 10</text>
<text x="216.1" y="148.8" transform="rotate(-90 216.1 148.8)">9</text>
<text x="217.8" y="148.8" transform="rotate(-90 217.8 148.8)">8</text>
<text x="219.5" y="148.8" transform="rotate(-90 219.5 148.8)">7</text>
<text x="221.2" y="148.8" transform="rotate(-90 221.2 148.8)">6</text>
<text x="223" y="148.8" transform="rotate(-90 223 148.8)">5</text>
<text x="224.7" y="148.8" transform="rotate(-90 224.7 148.8)">4</text>
<text x="226.4" y="148.8" transform="rotate(-90 226.4 148.8)">3</text>
<text x="228.2" y="148.8" transform="rotate(-90 228.2 148.8)">2</text>
<text x="229.9" y="148.8" transform="rotate(-90 229.9 148.8)">1</text>
<text x="231.6" y="148.8" transform="rotate(-90 231.6 148.8)">C</text>
<text x="38.6" y="151.3">5</text>
<text x="38.6" y="154.8">3</text>
<text x="56.2" y="154.6">D3</text>
<text x="68.2" y="154.8">1</text>
<text x="71" y="155.6">IN+</text>
<text x="71.1" y="153">U9</text>
<text x="194.6" y="154">U10</text>
<text x="215.2" y="152.7" transform="rotate(-90 215.2 152.7)">10</text>
<text x="216.9" y="152.7" transform="rotate(-90 216.9 152.7)">9</text>
<text x="218.7" y="152.7" transform="rotate(-90 218.7 152.7)">8</text>
<text x="220.4" y="152.7" transform="rotate(-90 220.4 152.7)">7</text>
<text x="222.2" y="152.7" transform="rotate(-90 222.2 152.7)">6</text>
<text x="223.9" y="152.7" transform="rotate(-90 223.9 152.7)">5</text>
<text x="225.6" y="152.7" transform="rotate(-90 225.6 152.7)">4</text>
<text x="227.3" y="152.7" transform="rotate(-90 227.3 152.7)">3</text>
<text x="229" y="152.7" transform="rotate(-90 229 152.7)">2</text>
<text x="230.8" y="152.7" transform="rotate(-90 230.8 152.7)">1</text>
<text x="241.2" y="154">JP5</text>
<text x="21" y="158.2">DIN 5</text>
<text x="27" y="157.8">MIDI IN</text>
<text x="56.2" y="156.1">1N914</text>
<text x="68.2" y="159.9">2</text>
<text x="71" y="160.8">IN-</text>
<text x="78.1" y="157.3">OUT</text>
<text x="83.5" y="156.5">4</text>
<text x="99.6" y="156.3">RXD</text>
<text x="180.8" y="156.1">D0</text>
<text x="180.8" y="157.8">D1</text>
<text x="180.8" y="159.6">D2</text>
<text x="180.8" y="161.3">D3</text>
<text x="191.7" y="156.5">18</text>
<text x="191.7" y="158.2">17</text>
<text x="191.7" y="159.9">16</text>
<text x="191.7" y="161.7">15</text>
<text x="195.4" y="157.3">Y1</text>
<text x="195.4" y="159.1">Y2</text>
<text x="195.4" y="160.8">Y3</text>
<text x="202.4" y="157.3">A1</text>
<text x="202.4" y="159.1">A2</text>
<text x="202.4" y="160.8">A3</text>
<text x="206.2" y="156.5">2</text>
<text x="206.2" y="158.2">3</text>
<text x="206.2" y="159.9">4</text>
<text x="206.2" y="161.7">5</text>
<text x="242.1" y="157.3">2</text>
<text x="242.1" y="159.1">4</text>
<text x="242.1" y="160.8">6</text>
<text x="248.2" y="157.3">1</text>
<text x="248.2" y="159.1">3</text>
<text x="248.2" y="160.8">5</text>
<text x="20.2" y="164.4">J3</text>
<text x="38.6" y="166.9">3</text>
<text x="70.2" y="166.1">U7B</text>
<text x="71.1" y="163.4">PC900</text>
<text x="75.4" y="166.6">74HC05</text>
<text x="89.2" y="166.1">U4B</text>
<text x="94.4" y="166.6">74HC14</text>
<text x="180.8" y="163.1">D4</text>
<text x="180.8" y="164.8">D5</text>
<text x="180.8" y="166.5">D6</text>
<text x="191.7" y="163.4">14</text>
<text x="191.7" y="165.1">13</text>
<text x="191.7" y="166.9">12</text>
<text x="195.4" y="162.6">Y4</text>
<text x="195.4" y="164.3">Y5</text>
<text x="195.4" y="165.9">Y6</text>
<text x="195.4" y="167.7">Y7</text>
<text x="202.4" y="162.6">A4</text>
<text x="202.4" y="164.3">A5</text>
<text x="202.4" y="165.9">A6</text>
<text x="202.4" y="167.7">A7</text>
<text x="206.2" y="163.4">6</text>
<text x="206.2" y="165.1">7</text>
<text x="206.2" y="166.9">8</text>
<text x="242.1" y="162.6">8</text>
<text x="242.1" y="164.3">10</text>
<text x="242.1" y="165.9">12</text>
<text x="242.1" y="167.7">14</text>
<text x="247.3" y="165.9">11</text>
<text x="247.3" y="167.7">13</text>
<text x="248.2" y="162.6">7</text>
<text x="248.2" y="164.3">9</text>
<text x="38.6" y="173.7">2</text>
<text x="38.6" y="170.3">5</text>
<text x="55.5" y="168.6">R5</text>
<text x="55.5" y="173.7">220</text>
<text x="68.2" y="170.3">4</text>
<text x="78.3" y="170.3">3</text>
<text x="87.2" y="170.3">4</text>
<text x="97.3" y="170.3">3</text>
<text x="101.5" y="170.1">TXD</text>
<text x="180.8" y="168.2">D7</text>
<text x="191.7" y="168.6">11</text>
<text x="195.4" y="169.4">Y8</text>
<text x="202.1" y="172.9">G1</text>
<text x="202.4" y="169.4">A8</text>
<text x="206.2" y="168.6">9</text>
<text x="206.2" y="172">1</text>
<text x="206.2" y="173.7">19</text>
<text x="241.2" y="173.6">HEADER 8X2</text>
<text x="242.1" y="169.4">16</text>
<text x="247.3" y="169.4">15</text>
<text x="38.6" y="177.2">4</text>
<text x="52.1" y="174.2">GND</text>
<text x="55.5" y="175.4">R6</text>
<text x="67.6" y="177.7">VCC</text>
<text x="194.6" y="178.7">74HC541</text>
<text x="202.1" y="174.6">G2</text>
<text x="229.1" y="175.3">VCC</text>
<text x="20.2" y="185.7">DIN 5MIDI OUT</text>
<text x="38.6" y="180.7">1</text>
<text x="55.5" y="180.7">220</text>
<text x="205" y="187.4">Title</text>
<text x="205" y="197.8">Date:</text>
<text x="205" y="192.5">Size</text>
<text x="211.8" y="192.5">Document Number</text>
<text x="214" y="197.8">Wednesday, April 02, 2003</text>
<text x="239.5" y="197.8">Sheet</text>
<text x="248.2" y="197.8">1</text>
<text x="253.3" y="197.8">of</text>
<text x="258.5" y="197.8">3</text>
<text x="262" y="192.5">Rev</text>
<text x="263.7" y="194.3">NC</text>
</g>
<g font-size="1.2">
<text x="34" y="7.6">5</text>
<text x="85.8" y="7.6">4</text>
<text x="137.6" y="7.6">3</text>
<text x="189.4" y="7.6">2</text>
<text x="241.2" y="7.6">1</text>
<text x="6.8" y="32.9">D</text>
<text x="267.5" y="32.9">D</text>
<text x="6.8" y="80.3">C</text>
<text x="267.5" y="80.3">C</text>
<text x="6.8" y="127.8">B</text>
<text x="267.5" y="127.8">B</text>
<text x="6.8" y="175.3">A</text>
<text x="267.5" y="175.3">A</text>
<text x="34" y="199.3">5</text>
<text x="85.8" y="199.3">4</text>
<text x="137.6" y="199.3">3</text>
<text x="189.4" y="199.3">2</text>
<text x="241.2" y="199.3">1</text>
</g>
</svg>
